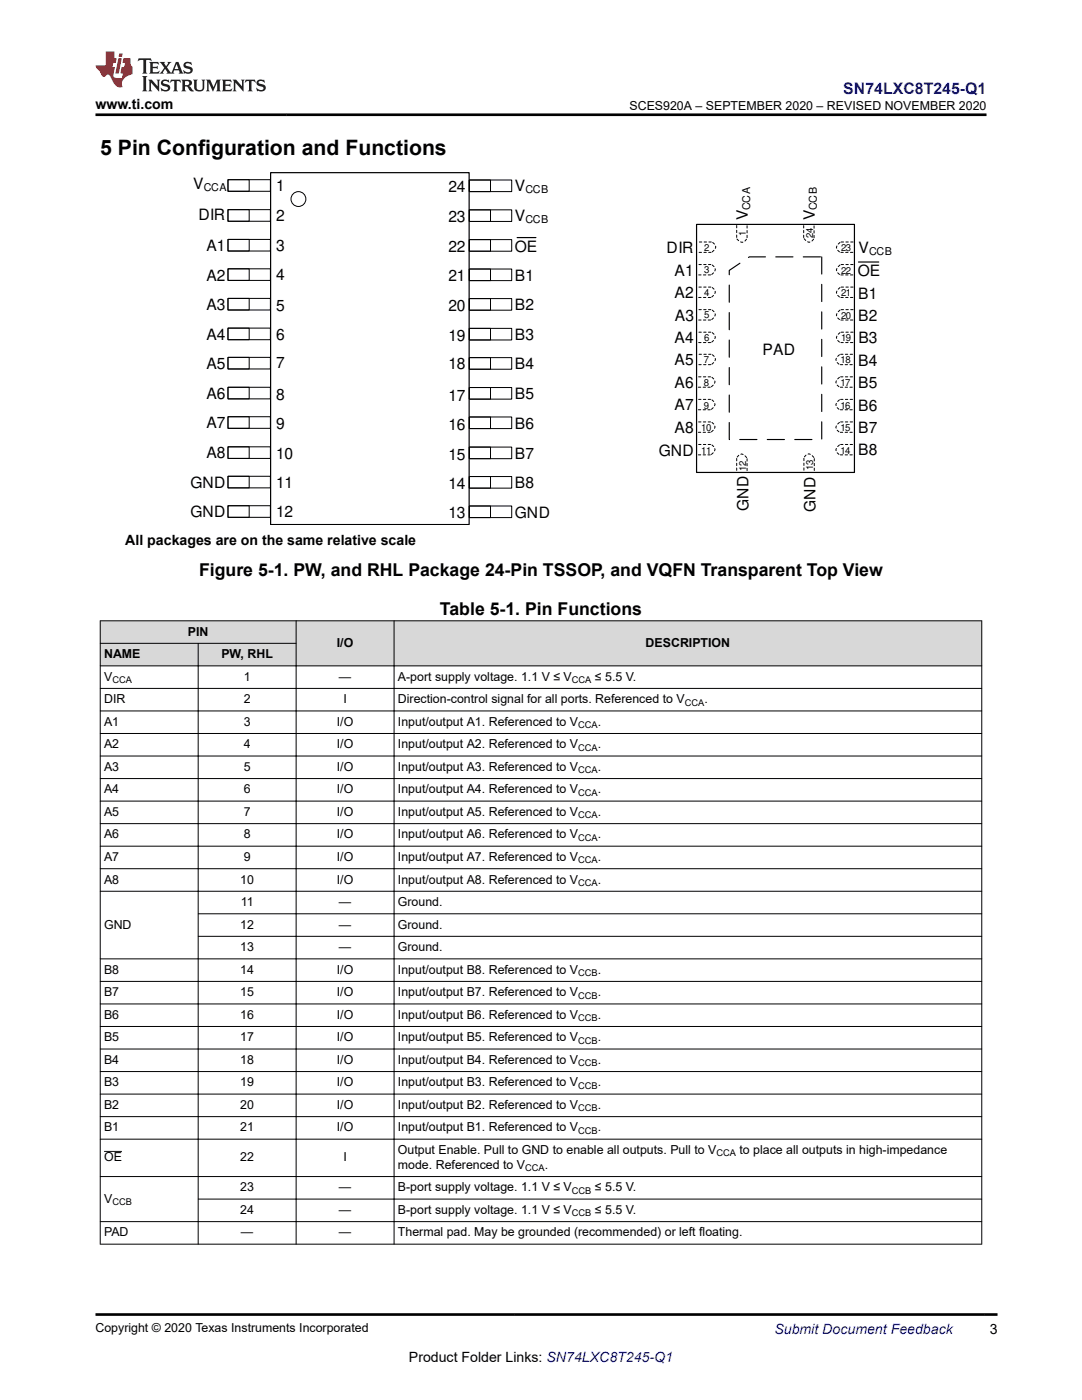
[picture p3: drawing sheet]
<svg xmlns="http://www.w3.org/2000/svg" width="216mm" height="279mm" viewBox="0 0 216 279" stroke-linecap="round" stroke-linejoin="round" font-family="sans-serif">
<path d="M54 34.5h39.6v70.2h-39.6zM103.2 47.4h3.7M139 44.8h31.5v49.5h-31.5zM171.3 52.3h4" fill="none" stroke="#000" stroke-width=".24"/>
<g fill="none" stroke="#000" stroke-width=".2">
<path d="M45.5 35.9h8.5v2.3h-8.5zM45.5 35.9h4.2v2.3h-4.2zM93.6 35.9h8.5v2.3h-8.5zM93.6 35.9h4.3v2.3h-4.3zM45.5 41.8h8.5v2.4h-8.5zM45.5 41.8h4.2v2.4h-4.2zM45.5 59.6h8.5v2.3h-8.5zM45.5 59.6h4.2v2.3h-4.2zM45.5 47.8h8.5v2.3h-8.5zM45.5 47.8h4.2v2.3h-4.2zM45.5 53.6h8.5v2.4h-8.5zM45.5 53.6h4.2v2.4h-4.2z"/>
<path d="M93.6 41.9h8.5v2.3h-8.5zM93.6 41.9h4.3v2.3h-4.3zM93.6 47.8h8.5v2.3h-8.5zM93.6 47.8h4.3v2.3h-4.3zM93.6 53.7h8.5v2.3h-8.5zM93.6 53.7h4.3v2.3h-4.3zM93.6 59.6h8.5v2.3h-8.5zM93.6 59.6h4.3v2.3h-4.3zM45.5 65.5h8.5v2.3h-8.5zM45.5 65.5h4.2v2.3h-4.2zM45.5 71.3h8.5v2.3h-8.5zM45.5 71.3h4.2v2.3h-4.2z"/>
<path d="M45.5 77.3h8.5v2.3h-8.5zM45.5 77.3h4.2v2.3h-4.2zM93.6 65.5h8.5v2.3h-8.5zM93.6 65.5h4.3v2.3h-4.3zM93.6 71.4h8.5v2.3h-8.5zM93.6 71.4h4.3v2.3h-4.3zM93.6 77.3h8.5v2.4h-8.5zM93.6 77.3h4.3v2.4h-4.3zM45.5 83.2h8.5v2.3h-8.5zM45.5 83.2h4.2v2.3h-4.2zM45.5 89.2h8.5v2.3h-8.5zM45.5 89.2h4.2v2.3h-4.2z"/>
<path d="M45.5 95.1h8.5v2.3h-8.5zM45.5 95.1h4.2v2.3h-4.2zM93.6 83.2h8.5v2.3h-8.5zM93.6 83.2h4.3v2.3h-4.3zM93.6 89.2h8.5v2.3h-8.5zM93.6 89.2h4.3v2.3h-4.3zM93.6 95.1h8.5v2.3h-8.5zM93.6 95.1h4.3v2.3h-4.3zM45.5 100.9h8.5v2.3h-8.5zM45.5 100.9h4.2v2.3h-4.2zM93.6 101h8.5v2.3h-8.5zM93.6 101h4.3v2.3h-4.3z"/>
<circle cx="59.5" cy="39.7" r="1.48"/>
</g>
<g fill="none" stroke="#000" stroke-width=".2" stroke-dasharray=".5 .5">
<path d="M139.4 54.9h2.7M139.4 59.4h2.7M139.5 50.4h2.7M141.8 52.8h-2.7M141.8 57.3h-2.7M141.9 48.3h-2.7M142 54.8l.6-.5 .1-.5-.1-.5-.6-.5M142 59.3l.6-.5 .1-.5-.1-.5-.6-.5M142.1 50.3l.6-.5 .1-.5-.1-.5-.6-.5M147 45v2.7M147 47.7l.6 .5 .5 .2 .5-.2 .5-.6M149.1 47.4v-2.7"/>
<path d="M160.4 45v2.7M160.5 47.6l.5 .6 .4 .2 .5-.2 .5-.6M162.4 47.5v-2.7M167.6 57.4l-.5 .5-.2 .5 .2 .5 .5 .5M167.6 52.9l-.5 .5-.2 .5 .2 .5 .5 .5M167.6 48.4l-.5 .5-.2 .5 .2 .5 .5 .5M167.8 59.4h2.7M167.8 54.9h2.7M167.8 50.4h2.7M170.2 57.3h-2.7M170.2 52.8h-2.7M170.2 48.3h-2.7"/>
<path d="M139.4 77.3h2.6M139.4 63.9h2.7M139.4 68.4h2.7M139.4 72.8h2.7M141.8 75.2h-2.7M141.8 79.7h-2.7M141.8 61.8h-2.7M141.8 66.3h-2.7M141.9 70.7h-2.7M142 77.2l.5-.5 .2-.5-.2-.5-.5-.5M142 63.8l.6-.5 .1-.5-.1-.5-.6-.5M142 68.3l.6-.5 .1-.5-.1-.5-.6-.5"/>
<path d="M142 72.7l.6-.5 .2-.5-.2-.5-.6-.5M167.5 79.8l-.5 .5-.2 .5 .2 .5 .5 .5M167.5 75.3l-.5 .5-.2 .5 .2 .5 .5 .5M167.5 70.8l-.5 .5-.2 .5 .2 .5 .5 .5M167.6 66.4l-.5 .5-.2 .5 .2 .5 .5 .5M167.6 61.9l-.5 .5-.2 .5 .2 .5 .5 .5M167.7 77.3h2.7M167.7 72.8h2.7M167.8 68.4h2.7M167.8 63.9h2.7M170.1 79.7h-2.7M170.1 75.2h-2.7"/>
<path d="M170.1 70.7h-2.7M170.2 66.3h-2.7M170.2 61.8h-2.7M139.4 81.8h2.6M139.4 86.3h2.6M139.4 90.8h2.6M141.8 84.2h-2.7M141.8 88.7h-2.7M142 81.7l.5-.5 .2-.5-.2-.5-.5-.5M142 86.2l.5-.5 .2-.5-.2-.5-.5-.5M142 90.7l.5-.5 .2-.5-.2-.5-.5-.5M147 91.5v2.7"/>
<path d="M149 91.3l-.5-.5-.5-.2-.5 .2-.5 .5M149.1 93.9v-2.7M160.4 91.5v2.7M162.4 91.3l-.5-.6-.5-.1-.5 .1-.5 .6M162.5 93.9v-2.7M167.5 88.8l-.5 .5-.2 .5 .2 .5 .5 .5M167.5 84.3l-.5 .5-.2 .5 .2 .5 .5 .5M167.7 90.8h2.7M167.7 86.3h2.7M167.7 81.8h2.7M170.1 88.7h-2.7M170.1 84.2h-2.7"/>
</g>
<path d="M164 51.3v36.4h-18.5v-33.7l4-2.7h14.4" fill="none" stroke="#000" stroke-width=".23" stroke-dasharray="3.4 2.1"/>
<g fill="#d8d8d8">
<path d="M20 123.9h175.9v4.5h-175.9z" fill-rule="evenodd"/>
<path d="M20 128.4h175.9v4.5h-175.9z" fill-rule="evenodd"/>
<path d="M20.1 124h38.9v4.3h-38.9z" fill-rule="evenodd"/>
<path d="M59.2 124h19.4v8.8h-19.4z" fill-rule="evenodd"/>
<path d="M78.7 124h117.1v8.8h-117.1z" fill-rule="evenodd"/>
<path d="M20.1 128.5h19.4v4.3h-19.4z" fill-rule="evenodd"/>
<path d="M39.6 128.5h19.4v4.3h-19.4z" fill-rule="evenodd"/>
</g>
<g fill="none" stroke="#000" stroke-width=".2">
<path d="M19.9 123.9h176.1M19.9 128.4h39.3M19.9 132.9h176.1M19.9 137.4h176.1M20 123.8v124.6M39.5 128.3v120.1M59.1 123.8v124.6M78.6 123.8v124.6M195.9 123.8v124.6M19.9 141.9h176.1M19.9 146.4h176.1M19.9 150.9h176.1"/>
<path d="M19.9 155.4h176.1M19.9 159.9h176.1M19.9 164.4h176.1M19.9 168.9h176.1M19.9 173.4h176.1M19.9 177.9h176.1M19.9 191.4h176.1M19.9 195.9h176.1M39.5 182.4h156.5M39.5 186.9h156.5M19.9 200.4h176.1M19.9 204.9h176.1"/>
<path d="M19.9 209.4h176.1M19.9 213.9h176.1M19.9 218.3h176.1M19.9 222.8h176.1M19.9 227.3h176.1M19.9 234.8h176.1M20.8 229.8h3.5M39.5 239.3h156.5M19.9 243.8h176.1M19.9 248.3h176.1"/>
</g>
<path d="M27.7 11.6l-.2 .6 .5-.2h.6v.1v2.2l-.2 .4h1l-.2-.4v-2.2v-.1h.5l.5 .2-.1-.6zM29.8 12.4l.2 .3v1.6l-.2 .4h1.9l.1-.6a1.08 1.08 0 0 1-1.3 .2v-.7h.6l.4 .2v-.7l-.4 .2h-.6v-.5l.2-.2a1 1 0 0 1 1 .3l-.1-.5zM31.8 12.4l1 1.1-1 1.2h.9l-.2-.2 .4-.8 .5 .8-.2 .2h1.6l-.2-.2 .1-.5h1l.1 .5-.1 .2h.9l-.2-.4-.8-1.9h-.5l-1 2.1-.8-1.1 .9-1h-.8l.2 .2-.5 .6-.3-.6 .1-.2zM35.2 12.8l.4 1h-.8zM36.8 12.5a.65 .65 0 0 0-.2 .7 .65 .65 0 0 0 .6 .5l.7 .1 .1 .3a.79 .79 0 0 1-.7 .4 .79 .79 0 0 1-.7-.5l.1 .7 .2-.1a.93 .93 0 0 0 1.1 0 .93 .93 0 0 0 .4-.9 1.46 1.46 0 0 0-1.2-.6l-.1-.3a1.09 1.09 0 0 1 1.2 .2l-.2-.6-.1 .1-.6-.2zM28.4 15.2l.2 .4v2.2l-.2 .4h1l-.2-.4v-2.2l.2-.4zM29.6 15.9l.2 .4v1.5l-.2 .4h.8l-.3-.4v-1.3l1.7 1.8v-2l.2-.4h-.8l.2 .2 .1 1.1-1.2-1.3zM32.3 16a.65 .65 0 0 0-.2 .8 .65 .65 0 0 0 .7 .4l.6 .2 .1 .2a.79 .79 0 0 1-.7 .4 .79 .79 0 0 1-.7-.5l.1 .7 .2-.1a.93 .93 0 0 0 1.1 .1 .93 .93 0 0 0 .4-1 1.46 1.46 0 0 0-1.2-.5l-.1-.4a1.09 1.09 0 0 1 1.2 .2l-.2-.6-.1 .1-.6-.1zM34.1 15.9l-.1 .6a.63 .63 0 0 1 .7-.3l.1 1.6-.3 .4h1l-.2-.4v-1.6a.66 .66 0 0 1 .8 .3l-.1-.6zM36.2 15.9l.2 .4v1.5l-.2 .4h.9l-.2-.2v-.7h.5l.1 .2a.79 .79 0 0 0 1.2 .6l-1-.9a.61 .61 0 0 0 .6-.6 .61 .61 0 0 0-.5-.7zM36.9 16.2h.2a.47 .47 0 0 1 .5 .1 .47 .47 0 0 1 .1 .5l-.2 .1-.6 .1zM38.5 15.9l.2 .2a2.27 2.27 0 0 0 .4 2 1.04 1.04 0 0 0 1.7-.7v-1.3l.2-.2h-.8l.2 .4v1.1a.6 .6 0 0 1-.6 .6 .6 .6 0 0 1-.6-.6v-1.1l.3-.4zM41.1 15.9l.2 .4v1.5l-.2 .4h.7l-.2-.4v-1.4l.9 1.9 .8-1.9v1.4l-.2 .4h1l-.3-.4v-1.5l.3-.4h-.8l-.7 1.5-.7-1.5zM44.3 15.9l.2 .4v1.5l-.2 .4h1.9l.1-.6a1.09 1.09 0 0 1-1.3 .2v-.7h.6l.4 .2v-.6l-.4 .2h-.6v-.6l.2-.1a1.01 1.01 0 0 1 1 .3l-.1-.6zM46.4 15.9l.3 .4v1.5l-.3 .4h.8l-.2-.4v-1.3l1.6 1.8v-2l.2-.4h-.7l.2 .2v1.1l-1.2-1.3zM49 15.9l-.1 .6a.63 .63 0 0 1 .8-.3v1.6l-.3 .4h1l-.2-.4v-1.6a.66 .66 0 0 1 .8 .3l-.1-.6zM51.4 16a.65 .65 0 0 0-.2 .8 .65 .65 0 0 0 .6 .4l.6 .2 .2 .2a.79 .79 0 0 1-.8 .4 .79 .79 0 0 1-.6-.5l.1 .7 .2-.1a.93 .93 0 0 0 1 .1 .93 .93 0 0 0 .5-1 1.46 1.46 0 0 0-1.3-.5l-.1-.4a1.09 1.09 0 0 1 1.3 .2l-.2-.6-.2 .1-.5-.1z" fill="#231f20"/>
<path d="M21.1 10.3v2.7h-2v.4l.9 1a.95 .95 0 0 0 .9 .9 .59 .59 0 0 1 .6-.4 .59 .59 0 0 1 .5 .3l.4 .8a1.59 1.59 0 0 0 2.1 1.4 1.61 1.61 0 0 1 1-2.3l1-.3-.1-1.5a1.59 1.59 0 0 1-.4-1.7h-1.4l-.2 .9h.5l-.1 .9h-.5l-.2 .9v.3l.4 .1-.2 .9h-.6a.73 .73 0 0 1-1.1-.7l.3-1.5h-.5l.2-.9h.5l.2-.9h-.5v-1.3zM23.6 11.6l-.6 3.1h.7l.6-3.1zM23.8 10.7l-.1 .6h.7l.1-.6z" fill="#ed1c24"/>
<path d="M19 22.9h177.8M19 262.3h180" fill="none" stroke="#000" stroke-width=".53"/>
<text font-size="4.2" x="20" y="30.9">5 Pin Configuration and Functions</text>
<g font-size="3.5">
<text x="39.7" y="115">Figure 5-1. PW, and RHL Package 24-Pin TSSOP, and VQFN Transparent Top View</text>
<text x="87.8" y="122.7">Table 5-1. Pin Functions</text>
</g>
<text font-size="3.2" fill="#00f" x="168.3" y="18.7">SN74LXC8T245-Q1</text>
<g font-size="3.1">
<text x="38.6" y="37.7">V</text>
<text x="55.1" y="38.1">1</text>
<text x="89.5" y="38.3">24</text>
<text x="102.8" y="38.1">V</text>
<text x="39.6" y="44">DIR</text>
<text x="55.1" y="44">2</text>
<text x="89.5" y="44.2">23</text>
<text x="102.8" y="44.1">V</text>
<text x="149.2" y="44" transform="rotate(-90 149.2 44)">V</text>
<text x="162.6" y="44" transform="rotate(-90 162.6 44)">V</text>
<text x="41.2" y="50.1">A1</text>
<text x="55.1" y="50">3</text>
<text x="89.5" y="50.2">22</text>
<text x="102.8" y="50.3">OE</text>
<text x="133" y="50.6">DIR</text>
<text x="171.3" y="50.5">V</text>
<text x="41.2" y="56">A2</text>
<text x="55.1" y="56">4</text>
<text x="89.5" y="56.2">21</text>
<text x="102.8" y="56">B1</text>
<text x="134.6" y="55.1">A1</text>
<text x="134.6" y="59.6">A2</text>
<text x="171.2" y="55">OE</text>
<text x="171.3" y="59.6">B1</text>
<text x="41.2" y="61.8">A3</text>
<text x="55.1" y="62">5</text>
<text x="89.5" y="62.2">20</text>
<text x="102.8" y="61.9">B2</text>
<text x="134.6" y="64">A3</text>
<text x="171.3" y="64.1">B2</text>
<text x="41.2" y="67.8">A4</text>
<text x="55.1" y="67.9">6</text>
<text x="89.5" y="68.1">19</text>
<text x="102.8" y="67.9">B3</text>
<text x="134.6" y="68.5">A4</text>
<text x="152.1" y="70.9">PAD</text>
<text x="171.3" y="68.5">B3</text>
<text x="41.2" y="73.7">A5</text>
<text x="55.1" y="73.5">7</text>
<text x="89.5" y="73.7">18</text>
<text x="102.8" y="73.7">B4</text>
<text x="134.6" y="72.9">A5</text>
<text x="134.6" y="77.4">A6</text>
<text x="171.3" y="73">B4</text>
<text x="171.3" y="77.4">B5</text>
<text x="41.2" y="79.6">A6</text>
<text x="55.1" y="79.8">8</text>
<text x="89.5" y="80">17</text>
<text x="102.8" y="79.6">B5</text>
<text x="134.6" y="81.9">A7</text>
<text x="171.3" y="82">B6</text>
<text x="41.2" y="85.4">A7</text>
<text x="55.1" y="85.6">9</text>
<text x="89.5" y="85.8">16</text>
<text x="102.8" y="85.6">B6</text>
<text x="134.6" y="86.4">A8</text>
<text x="171.3" y="86.4">B7</text>
<text x="41.2" y="91.4">A8</text>
<text x="55.1" y="91.6">10</text>
<text x="89.5" y="91.8">15</text>
<text x="102.8" y="91.6">B7</text>
<text x="131.4" y="91.1">GND</text>
<text x="171.3" y="90.9">B8</text>
<text x="38" y="97.3">GND</text>
<text x="55.1" y="97.3">11</text>
<text x="89.5" y="97.5">14</text>
<text x="102.8" y="97.4">B8</text>
<text x="38" y="103.2">GND</text>
<text x="55.1" y="103.3">12</text>
<text x="89.5" y="103.4">13</text>
<text x="102.8" y="103.4">GND</text>
<text x="149.3" y="102.1" transform="rotate(-90 149.3 102.1)">GND</text>
<text x="162.7" y="102.2" transform="rotate(-90 162.7 102.2)">GND</text>
</g>
<g font-size="2.8">
<text x="19" y="21.8">www.ti.com</text>
<text x="25" y="108.8">All packages are on the same relative scale</text>
<text x="197.5" y="266.1">3</text>
<text x="81.6" y="271.7">Product Folder Links: SN74LXC8T245-Q1</text>
</g>
<text font-size="2.8" fill="#00f" x="154.5" y="266.2">Submit Document Feedback</text>
<g font-size="2.5">
<text x="125.6" y="21.9">SCES920A – SEPTEMBER 2020 – REVISED NOVEMBER 2020</text>
<text x="20.8" y="131.4">NAME</text>
<text x="37.5" y="126.9">PIN</text>
<text x="44.2" y="131.4">PW, RHL</text>
<text x="67.2" y="129.1">I/O</text>
<text x="128.8" y="129.1">DESCRIPTION</text>
<text x="20.8" y="135.8">V</text>
<text x="48.6" y="135.8">1</text>
<text x="67.6" y="135.8">—</text>
<text x="79.4" y="135.8">A-port supply voltage. 1.1 V ≤ V</text>
<text x="118.7" y="135.8">≤ 5.5 V.</text>
<text x="20.8" y="140.3">DIR</text>
<text x="48.6" y="140.3">2</text>
<text x="68.5" y="140.3">I</text>
<text x="79.4" y="140.3">Direction-control signal for all ports. Referenced to V</text>
<text x="140.5" y="140.3">.</text>
<text x="20.8" y="144.8">A1</text>
<text x="20.8" y="149.3">A2</text>
<text x="48.6" y="144.8">3</text>
<text x="48.6" y="149.3">4</text>
<text x="67.2" y="144.8">I/O</text>
<text x="67.2" y="149.3">I/O</text>
<text x="79.4" y="144.8">Input/output A1. Referenced to V</text>
<text x="79.4" y="149.3">Input/output A2. Referenced to V</text>
<text x="119.3" y="144.8">.</text>
<text x="119.3" y="149.3">.</text>
<text x="20.8" y="153.8">A3</text>
<text x="48.6" y="153.8">5</text>
<text x="67.2" y="153.8">I/O</text>
<text x="79.4" y="153.8">Input/output A3. Referenced to V</text>
<text x="119.3" y="153.8">.</text>
<text x="20.8" y="158.3">A4</text>
<text x="48.6" y="158.3">6</text>
<text x="67.2" y="158.3">I/O</text>
<text x="79.4" y="158.3">Input/output A4. Referenced to V</text>
<text x="119.3" y="158.3">.</text>
<text x="20.8" y="162.8">A5</text>
<text x="20.8" y="167.3">A6</text>
<text x="48.6" y="162.8">7</text>
<text x="48.6" y="167.3">8</text>
<text x="67.2" y="162.8">I/O</text>
<text x="67.2" y="167.3">I/O</text>
<text x="79.4" y="162.8">Input/output A5. Referenced to V</text>
<text x="79.4" y="167.3">Input/output A6. Referenced to V</text>
<text x="119.3" y="162.8">.</text>
<text x="119.3" y="167.3">.</text>
<text x="20.8" y="171.8">A7</text>
<text x="48.6" y="171.8">9</text>
<text x="67.2" y="171.8">I/O</text>
<text x="79.4" y="171.8">Input/output A7. Referenced to V</text>
<text x="119.3" y="171.8">.</text>
<text x="20.8" y="176.3">A8</text>
<text x="47.9" y="176.3">10</text>
<text x="67.2" y="176.3">I/O</text>
<text x="79.4" y="176.3">Input/output A8. Referenced to V</text>
<text x="119.3" y="176.3">.</text>
<text x="20.8" y="185.3">GND</text>
<text x="47.9" y="185.3">12</text>
<text x="48" y="180.8">11</text>
<text x="67.6" y="180.8">—</text>
<text x="67.6" y="185.3">—</text>
<text x="79.4" y="180.8">Ground.</text>
<text x="79.4" y="185.3">Ground.</text>
<text x="47.9" y="189.8">13</text>
<text x="67.6" y="189.8">—</text>
<text x="79.4" y="189.8">Ground.</text>
<text x="20.8" y="194.3">B8</text>
<text x="47.9" y="194.3">14</text>
<text x="67.2" y="194.3">I/O</text>
<text x="79.4" y="194.3">Input/output B8. Referenced to V</text>
<text x="119.3" y="194.3">.</text>
<text x="20.8" y="198.8">B7</text>
<text x="20.8" y="203.3">B6</text>
<text x="47.9" y="198.8">15</text>
<text x="47.9" y="203.3">16</text>
<text x="67.2" y="198.8">I/O</text>
<text x="67.2" y="203.3">I/O</text>
<text x="79.4" y="198.8">Input/output B7. Referenced to V</text>
<text x="79.4" y="203.3">Input/output B6. Referenced to V</text>
<text x="119.3" y="198.8">.</text>
<text x="119.3" y="203.3">.</text>
<text x="20.8" y="207.8">B5</text>
<text x="47.9" y="207.8">17</text>
<text x="67.2" y="207.8">I/O</text>
<text x="79.4" y="207.8">Input/output B5. Referenced to V</text>
<text x="119.3" y="207.8">.</text>
<text x="20.8" y="212.3">B4</text>
<text x="47.9" y="212.3">18</text>
<text x="67.2" y="212.3">I/O</text>
<text x="79.4" y="212.3">Input/output B4. Referenced to V</text>
<text x="119.3" y="212.3">.</text>
<text x="20.8" y="216.8">B3</text>
<text x="20.8" y="221.3">B2</text>
<text x="47.9" y="216.8">19</text>
<text x="47.9" y="221.3">20</text>
<text x="67.2" y="216.8">I/O</text>
<text x="67.2" y="221.3">I/O</text>
<text x="79.4" y="216.8">Input/output B3. Referenced to V</text>
<text x="79.4" y="221.3">Input/output B2. Referenced to V</text>
<text x="119.3" y="216.8">.</text>
<text x="119.3" y="221.3">.</text>
<text x="20.8" y="225.8">B1</text>
<text x="47.9" y="225.8">21</text>
<text x="67.2" y="225.8">I/O</text>
<text x="79.4" y="225.8">Input/output B1. Referenced to V</text>
<text x="119.3" y="225.8">.</text>
<text x="20.8" y="231.8">OE</text>
<text x="47.9" y="231.8">22</text>
<text x="68.5" y="231.8">I</text>
<text x="79.4" y="230.3">Output Enable. Pull to GND to enable all outputs. Pull to V</text>
<text x="79.4" y="233.3">mode. Referenced to V</text>
<text x="108.7" y="233.3">.</text>
<text x="147.6" y="230.3">to place all outputs in high-impedance</text>
<text x="47.9" y="237.8">23</text>
<text x="67.6" y="237.8">—</text>
<text x="79.4" y="237.8">B-port supply voltage. 1.1 V ≤ V</text>
<text x="118.7" y="237.8">≤ 5.5 V.</text>
<text x="20.8" y="240">V</text>
<text x="47.9" y="242.3">24</text>
<text x="67.6" y="242.3">—</text>
<text x="79.4" y="242.3">B-port supply voltage. 1.1 V ≤ V</text>
<text x="118.7" y="242.3">≤ 5.5 V.</text>
<text x="20.8" y="246.8">PAD</text>
<text x="48.1" y="246.8">—</text>
<text x="67.6" y="246.8">—</text>
<text x="79.4" y="246.8">Thermal pad. May be grounded (recommended) or left floating.</text>
<text x="19" y="265.9">Copyright © 2020 Texas Instruments Incorporated</text>
</g>
<g font-size="2.2">
<text x="104.9" y="38.5">CCB</text>
<text x="163" y="41.9" transform="rotate(-90 163 41.9)">CCB</text>
<text x="104.9" y="44.5">CCB</text>
<text x="173.5" y="50.9">CCB</text>
</g>
<g font-size="2.1">
<text x="40.7" y="38.2">CCA</text>
<text x="149.7" y="41.9" transform="rotate(-90 149.7 41.9)">CCA</text>
</g>
<g font-size="1.9">
<text x="148.8" y="47" transform="rotate(-90 148.8 47)">1</text>
<text x="162.3" y="47.5" transform="rotate(-90 162.3 47.5)">24</text>
<text x="140.5" y="50">2</text>
<text x="167.8" y="50">23</text>
<text x="140.5" y="54.5">3</text>
<text x="140.5" y="59">4</text>
<text x="167.8" y="54.6">22</text>
<text x="167.8" y="59.1">21</text>
<text x="140.5" y="63.6">5</text>
<text x="167.8" y="63.6">20</text>
<text x="140.5" y="68.1">6</text>
<text x="167.8" y="68.1">19</text>
<text x="140.5" y="72.5">7</text>
<text x="140.5" y="77">8</text>
<text x="167.7" y="77.1">17</text>
<text x="167.7" y="72.5">18</text>
<text x="140.5" y="81.5">9</text>
<text x="167.7" y="81.6">16</text>
<text x="139.9" y="86.1">10</text>
<text x="167.7" y="86.1">15</text>
<text x="139.9" y="90.6">11</text>
<text x="148.9" y="93.9" transform="rotate(-90 148.9 93.9)">12</text>
<text x="162.3" y="93.8" transform="rotate(-90 162.3 93.8)">13</text>
<text x="167.7" y="90.6">14</text>
<text x="22.4" y="136.3">CCA</text>
<text x="114.1" y="136.3">CCA</text>
<text x="136.6" y="140.8">CCA</text>
<text x="115.4" y="145.3">CCA</text>
<text x="115.4" y="149.8">CCA</text>
<text x="115.4" y="154.3">CCA</text>
<text x="115.4" y="158.8">CCA</text>
<text x="115.4" y="163.3">CCA</text>
<text x="115.4" y="167.8">CCA</text>
<text x="115.4" y="172.3">CCA</text>
<text x="115.4" y="176.8">CCA</text>
<text x="115.4" y="194.8">CCB</text>
<text x="115.4" y="199.3">CCB</text>
<text x="115.4" y="203.8">CCB</text>
<text x="115.4" y="208.3">CCB</text>
<text x="115.4" y="212.8">CCB</text>
<text x="115.4" y="217.3">CCB</text>
<text x="115.4" y="221.8">CCB</text>
<text x="115.4" y="226.3">CCB</text>
<text x="104.8" y="233.8">CCA</text>
<text x="143" y="230.8">CCA</text>
<text x="114.1" y="238.3">CCB</text>
<text x="22.4" y="240.5">CCB</text>
<text x="114.1" y="242.8">CCB</text>
</g>
</svg>
